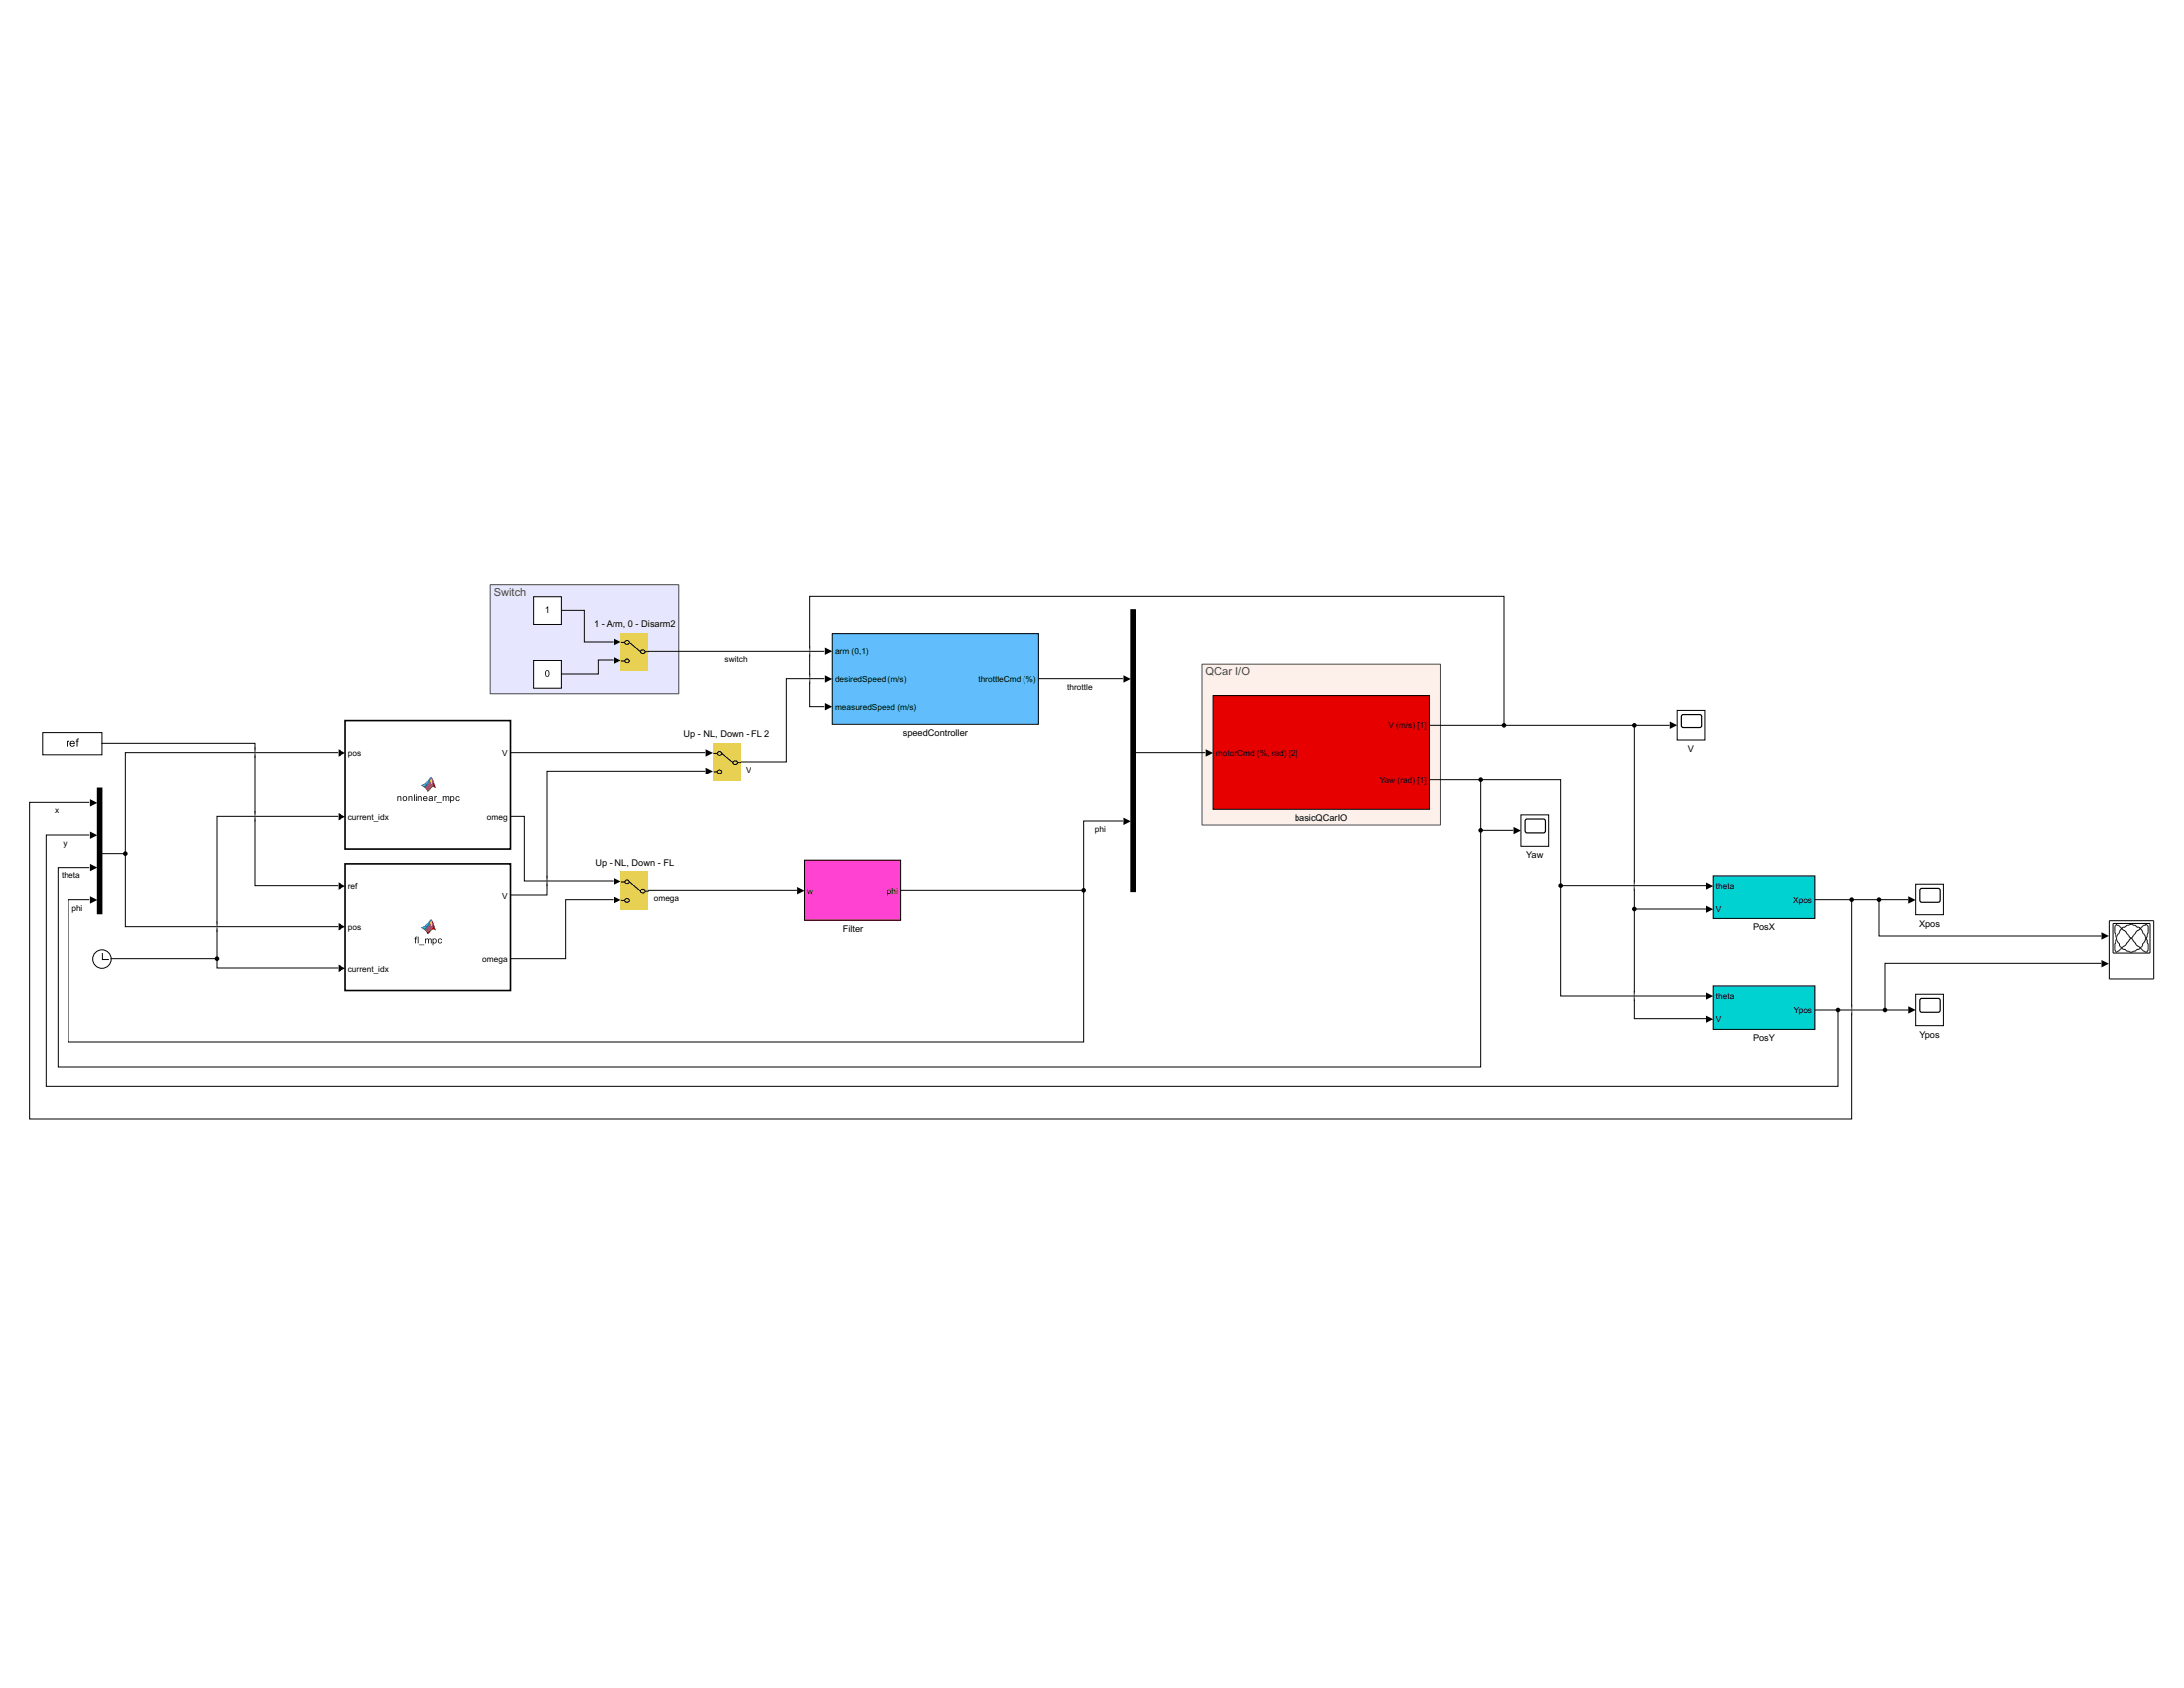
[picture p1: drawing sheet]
<svg xmlns="http://www.w3.org/2000/svg" width="279mm" height="216mm" viewBox="0 0 279 216" stroke-linecap="round" stroke-linejoin="round" font-family="sans-serif">
<path d="M62.8 74.8h24v13.9h-24z" fill-rule="evenodd" fill="#e6e6ff" stroke="#45454c" stroke-width=".13"/>
<path d="M153.8 85h30.5v20.5h-30.5z" fill-rule="evenodd" fill="#fdefe9" stroke="#4a4644" stroke-width=".13"/>
<g fill="#fff">
<path d="M24.8 72.8h24.5v8.8h-24.5z"/>
<path d="M9.5 75.7h8.5v8.8h-8.5z"/>
</g>
<path d="M155.2 89h27.6v14.5h-27.6z" fill="#e60000"/>
<path d="M155.2 89h27.6v14.5h-27.6z" fill="none" stroke="#000" stroke-width=".13"/>
<path d="M144.6 77.9h.6v36.1h-.6z" fill="#fff"/>
<path d="M144.6 77.9h.6v36.1h-.6z" fill-rule="evenodd" fill="#000"/>
<path d="M144.6 77.9h.6v36.1h-.6z" fill="none" stroke="#000" stroke-width=".13"/>
<path d="M214.5 90.9h3.6v3.7h-3.6z" fill="#fff"/>
<path d="M215.1 91.5l.2-.1h2.1l.2 .1v.1v1.4h-.2h-2.1h-.2v-.2z" fill="none" stroke="#000" stroke-width=".15"/>
<path d="M214.5 90.9h3.6v3.7h-3.6z" fill="none" stroke="#000" stroke-width=".13"/>
<path d="M106.5 81.1h26.4v11.5h-26.4z" fill="#61bdfc"/>
<path d="M106.5 81.1h26.4v11.5h-26.4z" fill="none" stroke="#000" stroke-width=".13"/>
<path d="M68.3 84.5h3.5v3.5h-3.5z" fill="#fff"/>
<path d="M69.9 85.8a.3 .3 0 0 1 .3 0 .3 .3 0 0 1 .1 .4 .28 .28 0 0 1-.2 .4 .28 .28 0 0 1-.3-.2l-.1-.4zM69.9 85.9v.4v.2a.35 .35 0 0 0 .3-.3 .35 .35 0 0 0-.3-.4z" fill="#000"/>
<path d="M68.3 84.5h3.5v3.5h-3.5z" fill="none" stroke="#000" stroke-width=".13"/>
<path d="M79.4 80.9h3.6v4.9h-3.6z" fill="#e8d152"/>
<g fill="none" stroke="#000" stroke-width=".13">
<path d="M79.5 82.2h.5M79.5 84.6h.5M80.6 82.2l1.4 1.2M82.6 83.4h.4"/>
<circle cx="80.3" cy="82.2" r=".27"/>
<circle cx="80.3" cy="84.6" r=".27"/>
<circle cx="82.3" cy="83.4" r=".27"/>
</g>
<path d="M68.3 76.3h3.5v3.5h-3.5z" fill="#fff"/>
<path d="M69.8 77.7l.3-.2v.9h-.1v-.7l-.2 .1z" fill="#000"/>
<path d="M68.3 76.3h3.5v3.5h-3.5z" fill="none" stroke="#000" stroke-width=".13"/>
<path d="M245.1 113.1h3.5v4h-3.5z" fill="#fff"/>
<path d="M245.7 113.7l.1-.1h2.1l.2 .1 .1 .2-.1 1.4-.2 .1h-2.1l-.1-.1-.1-.2z" fill="none" stroke="#000" stroke-width=".15"/>
<path d="M245.1 113.1h3.5v4h-3.5z" fill="none" stroke="#000" stroke-width=".13"/>
<path d="M245.1 127.2h3.5v3.9h-3.5z" fill="#fff"/>
<path d="M245.7 127.8l.1-.1h2.1l.2 .1 .1 .2-.1 1.4h-.2h-2.1h-.1l-.1-.2z" fill="none" stroke="#000" stroke-width=".15"/>
<path d="M245.1 127.2h3.5v3.9h-3.5z" fill="none" stroke="#000" stroke-width=".13"/>
<path d="M219.2 112h12.9v5.5h-12.9z" fill="#00d1d1"/>
<path d="M219.2 112h12.9v5.5h-12.9z" fill="none" stroke="#000" stroke-width=".13"/>
<path d="M219.2 126.1h12.9v5.5h-12.9z" fill="#00d1d1"/>
<path d="M219.2 126.1h12.9v5.5h-12.9z" fill="none" stroke="#000" stroke-width=".13"/>
<path d="M269.7 117.8h5.9v7.5h-5.9z" fill="#fff"/>
<path d="M269.8 117.8h5.8v7.4h-5.8zM270.3 118.2h4.8v3.7h-4.8zM270.5 118.5l.2-.2h.2v.1h.2l.9 .8 .5 .7 .2 .1 .6-.8 1-.8h.2v-.1h.1l.2 .2v.8l-.1 .5-.3 .7-.3 .3v.2l-.4 .5h-.3l-.2 .2h-.2l-.2 .1h-.3l-.1-.1h-.3l-.2-.2h-.2l-.5-.5v-.2l-.2-.3-.4-.7-.1-.5zM271.3 119l.4-.4h.2l.2-.2h.3l.1-.1h.3l.2 .1h.2l.2 .2h.3l.3 .4 .1 .3 .3 .3 .3 .7v.3l.1 .2v.8l-.1 .2-.4-.1-.6-.6-.3-.1-.7-1-.2 .2-.5 .7-.9 .8-.5 .1-.1-.2v-.8l.1-.2v-.3l.4-.7 .2-.3z" fill="none" stroke="#000" stroke-width=".13"/>
<path d="M194.6 104.2h3.5v4h-3.5z" fill="#fff"/>
<path d="M195.2 104.9l.1-.1h2.1l.2 .1 .1 .1-.1 1.5h-.2h-2.1h-.1l-.1-1.5z" fill="none" stroke="#000" stroke-width=".15"/>
<path d="M194.6 104.2h3.5v4h-3.5z" fill="none" stroke="#000" stroke-width=".13"/>
<path d="M44.2 92.2h21.1v16.4h-21.1z" fill="#fff"/>
<path d="M53.9 100.5l.5-.2 .7-.8a2.08 2.08 0 0 1 .6 1.3 .42 .42 0 0 0-.7 .2l-.3 .3a1.36 1.36 0 0 0-.8-.8z" fill="#000"/>
<path d="M55.1 99.7a.6 .6 0 0 1 .1 .6 .6 .6 0 0 1-.1-.6z" fill="#f5ae81"/>
<g fill="#000">
<path d="M55.1 99.5h.1l.1 .2 .4 1.1-.3-.1-.2 .1-.5 .5-.2-.3-.2-.2h.1l.3 .4 .3-.2a.45 .45 0 0 1 .6-.3z"/>
<path d="M53.8 100.5l.5 .3a2.62 2.62 0 0 0 .8-1.3h.1l-.1-.1a3.1 3.1 0 0 1-1.3 1.1zM54 100.5l.4-.2 .1 .2-.2 .2zM54.6 100.1l.3-.3-.3 .6-.2-.1z"/>
<path d="M50.9 101.9v.1a.22 .22 0 0 1 .3-.1 .22 .22 0 0 1 .2 .2v.4h-.2v-.4a.14 .14 0 0 0-.1-.2 .14 .14 0 0 0-.1 .2v.4h-.1zM51.5 102.2a.3 .3 0 0 1 .6 0 .3 .3 0 0 1-.6 0zM51.6 102.2a.21 .21 0 0 0 .4 0 .21 .21 0 0 0-.4 0zM52.3 101.9l.1 .1a.22 .22 0 0 1 .2-.1 .22 .22 0 0 1 .2 .2v.4h-.1v-.4a.14 .14 0 0 0-.2-.2 .14 .14 0 0 0-.1 .2v.4h-.1zM53 101.6h.1v.9h-.1zM53.2 101.6h.1v.2h-.1zM53.2 101.9h.1v.6h-.1zM53.4 101.9l.1 .1a.22 .22 0 0 1 .3-.1 .22 .22 0 0 1 .1 .2v.4h-.1v-.4a.14 .14 0 0 0-.1-.2 .14 .14 0 0 0-.1 .2l-.1 .4h-.1zM54.2 102a.28 .28 0 0 1 .3-.1 .28 .28 0 0 1 .2 .3h-.5a.18 .18 0 0 0 .1 .2 .18 .18 0 0 0 .3-.1h.1a.31 .31 0 0 1-.5 .1 .31 .31 0 0 1 0-.4zM54.3 102l-.1 .1h.4l-.1-.1zM54.9 101.9h.2h.2l.1 .6-.2-.1a.21 .21 0 0 1-.3 .1 .21 .21 0 0 1 0-.3l.3-.1a.15 .15 0 0 0-.1-.2 .15 .15 0 0 0-.2 .2h-.1zM55 102.3a.11 .11 0 0 0 0 .1 .11 .11 0 0 0 .1 0l.1-.2zM55.6 101.9v.1l.2-.1v.1a.14 .14 0 0 0-.1 0 .14 .14 0 0 0 0 .2v.3h-.1zM55.8 102.6h.7v.1h-.7zM56.6 101.9l.1 .1a.21 .21 0 0 1 .4 0l.1-.1h.2v.6h-.1v-.4a.13 .13 0 0 0-.1-.2 .13 .13 0 0 0-.1 .2v.4h-.1v-.4a.14 .14 0 0 0-.2-.1 .14 .14 0 0 0-.1 .2v.3h-.1zM57.6 101.9v.1a.28 .28 0 0 1 .5 .2 .28 .28 0 0 1-.4 .2v.3h-.1zM57.7 102v.3v.1a.21 .21 0 0 0 .3-.2 .21 .21 0 0 0-.3-.2zM58.3 101.9h.3l.1 .2-.1-.1a.2 .2 0 0 0-.3 .2 .2 .2 0 0 0 .3 .1h.2a.3 .3 0 0 1-.5 .1 .3 .3 0 0 1 0-.5z"/>
</g>
<path d="M44.2 92.2h21.1v16.4h-21.1z" fill="none" stroke="#000" stroke-width=".21"/>
<path d="M12.5 100.8h.6v16.1h-.6z" fill="#fff"/>
<path d="M12.5 100.8h.6v16.1h-.6z" fill-rule="evenodd" fill="#000"/>
<path d="M12.5 100.8h.6v16.1h-.6z" fill="none" stroke="#000" stroke-width=".13"/>
<circle cx="13.1" cy="122.7" r="1.17" fill="#fff"/>
<g fill="none" stroke="#000" stroke-width=".13">
<path d="M13.1 121.9v.9h.9"/>
<circle cx="13.1" cy="122.7" r="1.17"/>
</g>
<path d="M44.2 110.5h21.1v16.2h-21.1z" fill="#fff"/>
<path d="M53.9 118.7l.5-.2 .7-.8a2.08 2.08 0 0 1 .6 1.3 .42 .42 0 0 0-.7 .2l-.3 .3a1.36 1.36 0 0 0-.8-.8z" fill="#000"/>
<path d="M55.1 117.9a.6 .6 0 0 1 .1 .6 .6 .6 0 0 1-.1-.6z" fill="#f5ae81"/>
<g fill="#000">
<path d="M55.1 117.7h.1l.1 .2 .4 1.1-.3-.1-.2 .1-.5 .5-.2-.3-.2-.2h.1l.3 .4 .3-.2a.45 .45 0 0 1 .6-.3z"/>
<path d="M53.8 118.7l.5 .3a2.62 2.62 0 0 0 .8-1.3h.1l-.1-.1a3.1 3.1 0 0 1-1.3 1.1zM54 118.7l.4-.2 .1 .2-.2 .2zM54.6 118.3l.3-.3-.3 .6-.2-.1z"/>
<path d="M53.1 119.9h.3l-.2 .1 .1 .2h-.1v.5h-.1v-.5h-.1zM53.4 119.9h.1v.8h-.1zM53.6 120.9h.7h-.7zM54.4 120.1l.1 .1a.21 .21 0 0 1 .3 0l.2-.1h.2v.6h-.1v-.4a.13 .13 0 0 0-.1-.1 .13 .13 0 0 0-.1 .1l-.1 .4h-.1v-.4a.14 .14 0 0 0-.1-.1 .14 .14 0 0 0-.1 .2v.3h-.1zM55.3 120.1l.1 .1a.28 .28 0 0 1 .4 .2 .28 .28 0 0 1-.4 .2v.3h-.1zM55.5 120.2l-.1 .3 .1 .1a.21 .21 0 0 0 .2-.2 .21 .21 0 0 0-.2-.2zM56.1 120.2l.3-.1 .1 .2-.1-.1a.2 .2 0 0 0-.3 .2 .2 .2 0 0 0 .3 .1h.1a.3 .3 0 0 1-.4 .1 .3 .3 0 0 1 0-.4z"/>
</g>
<path d="M44.2 110.5h21.1v16.2h-21.1z" fill="none" stroke="#000" stroke-width=".21"/>
<path d="M91.2 95h3.5v4.9h-3.5z" fill="#e8d152"/>
<g fill="none" stroke="#000" stroke-width=".13">
<path d="M91.2 96.3h.5M91.2 98.7h.5M92.3 96.3l1.4 1.2M94.3 97.5h.5"/>
<circle cx="92" cy="96.3" r=".27"/>
<circle cx="92" cy="98.7" r=".27"/>
<circle cx="94" cy="97.5" r=".27"/>
</g>
<path d="M79.4 111.4h3.6v4.9h-3.6z" fill="#e8d152"/>
<g fill="none" stroke="#000" stroke-width=".13">
<path d="M79.5 112.8h.5M79.5 115.1h.5M80.6 112.8l1.4 1.1M82.6 113.9h.4"/>
<circle cx="80.3" cy="115.1" r=".27"/>
<circle cx="80.3" cy="112.8" r=".27"/>
<circle cx="82.3" cy="113.9" r=".27"/>
</g>
<path d="M102.9 110h12.4v7.8h-12.4z" fill="#ff42d1"/>
<path d="M102.9 110h12.4v7.8h-12.4z" fill="none" stroke="#000" stroke-width=".13"/>
<path d="M5.4 93.7h7.7v2.8h-7.7z" fill="#fff"/>
<g fill="#000">
<path d="M43.3 95.8l.9 .5-.9 .4zM78.5 81.7l.9 .5-.9 .4zM78.5 84l.9 .5-.9 .5zM90.2 95.8l1 .5-1 .4zM90.2 98.1l1 .5-1 .5zM105.5 89.9l1 .5-1 .5zM105.5 82.9l1 .4-1 .5zM105.5 86.4l1 .5-1 .4zM143.7 86.4l.9 .5-.9 .4zM154.3 95.8l.9 .5-.9 .4zM213.6 92.3l.9 .4-.9 .5zM11.5 102.3l1 .4-1 .5z"/>
<path d="M11.5 106.4l1 .4-1 .5zM11.5 110.5l1 .4-1 .5zM11.5 114.6l1 .5-1 .4zM43.3 118.1l.9 .5-.9 .5zM43.3 104l.9 .5-.9 .5zM43.3 112.8l.9 .5-.9 .5zM78.5 112.2l.9 .5-.9 .5zM78.5 114.6l.9 .5-.9 .4zM102 113.4l.9 .5-.9 .5zM143.7 104.6l.9 .5-.9 .4zM193.6 105.8l1 .4-1 .5zM218.3 115.8l.9 .4-.9 .5z"/>
<path d="M218.3 112.8l.9 .5-.9 .5zM244.1 114.6l1 .5-1 .4zM268.8 119.3l.9 .5-.9 .4zM43.3 123.4l.9 .5-.9 .4zM218.3 129.9l.9 .4-.9 .5zM218.3 126.9l.9 .5-.9 .5zM244.1 128.7l1 .5-1 .4zM268.8 122.8l.9 .5-.9 .4z"/>
<path d="M8.5 94.7h.1v.1l.3-.1v.2a.16 .16 0 0 0-.2 0 .16 .16 0 0 0-.1 .2v.4h-.1zM9 94.8a.34 .34 0 0 1 .5-.1 .34 .34 0 0 1 .1 .4h-.5a.21 .21 0 0 0 .1 .3 .21 .21 0 0 0 .3-.2h.1a.37 .37 0 0 1-.5 .2 .37 .37 0 0 1-.1-.6zM9.2 94.9l-.1 .1h.4l-.1-.2zM9.9 94.5l.3-.1-.1 .1-.1 .1v.1h.1v.1h-.1v.7h-.2v-.7h-.1z"/>
</g>
<g fill="none" stroke="#000" stroke-width=".13">
<path d="M71.8 78h2.9v4.2h3.7M5.4 93.7h7.7v2.8h-7.7zM13 95h19.6v1.2M32.6 95.6v.1M32.6 96.3v8.1M43.2 96.2h-27.2v13M65.3 96.2h24.9M78.4 84.5h-1.9v1.7h-4.7M82.9 83.4h22.5M90.2 98.6h-20.2v14M103.6 83.3v-7.1h88.8v16.6M103.6 86.9v3.5h1.8"/>
<path d="M103.6 82.7v.1M103.6 83.4v3.4M103.6 87.4v.1M105.4 86.8h-4.8v10.6h-5.9M132.9 86.8h10.7M145.2 96.2h9M182.8 92.8h30.8M182.8 99.8h6.6M189.4 99.8h10.2v13.4M189.4 99.8v6.4M209.1 92.8v20.4M11.5 102.7h-7.7v40.4h233.1v-13.9"/>
<path d="M11.5 106.8h-5.6v32.2h229.2v-9.8M13 109.2h3M16 109.2v9.4h27.2M27.8 117.9v.1M27.8 118.6v4M32.6 104.5v8.7h10.6M32.6 105v.1M43.2 104.4h-15.4v14.1M65.3 104.4h1.8v8.2h11.3M70 112.7v1.7h-4.7M70 112v.1M70 113.2v.1"/>
<path d="M78.4 115h-6.1v7.6h-7M82.9 113.8h19.1M115.2 113.8h23.4M138.6 113.8v19.4h-129.8v-18.2h2.7M143.6 105h-5v8.8M189.4 106.2v30.3h-182v-25.5h4.1M189.4 106.2h4.2M199.6 113.2v14.2h18.6M199.6 113.2h18.6M209.1 113.3v14M209.1 116.2h9.1M232.1 115h12"/>
<path d="M236.9 115v14.1M240.4 115v4.8h28.4M14.2 122.6h13.6M27.8 122.6v1.2h15.4M209.1 127.4v2.9h9.1M209.1 127.9v.1M232.1 129.2h12M236.9 129.7v.1M268.8 123.2h-27.6v6"/>
</g>
<g fill="none" stroke="#2e2e2e" stroke-width=".13">
<path d="M32.6 95.7v.1M32.6 96.6v.2M103.6 82.8v.1M103.6 83.8v.1M103.6 86.3v.1M103.6 87.2v.2M27.8 118v.2M27.8 119v.1M32.6 103.9v.1M32.6 104.8v.2M70 112.1v.1M70 113.1v.1"/>
<path d="M209.1 112.7v.1M209.1 113.7v.1M209.1 126.9v.1M209.1 127.8v.1M236.9 128.6v.1M236.9 129.6v.1"/>
</g>
<g fill="none" stroke="#5d5d5d" stroke-width=".13">
<path d="M32.6 95.8v.1M32.6 96.5v.1M103.6 82.9v.2M103.6 83.6v.2M103.6 86.4v.1M103.6 87.1v.1M27.8 118.2v.1M27.8 118.9v.1M32.6 104v.1M32.6 104.7v.1M70 112.2v.2M70 112.9v.2"/>
<path d="M209.1 112.8v.1M209.1 113.5v.2M209.1 127v.1M209.1 127.7v.1M236.9 128.7v.2M236.9 129.5v.1"/>
</g>
<g fill="none" stroke="#8b8b8b" stroke-width=".13">
<path d="M32.6 95.9v.1M32.6 96.4v.1M103.6 83.1v.1M103.6 83.5v.1M103.6 86.5v.1M103.6 87v.1M27.8 118.3v.1M27.8 118.8v.1M32.6 104.1v.2M32.6 104.6v.1M70 112.4v.1M70 112.8v.1"/>
<path d="M209.1 112.9v.2M209.1 113.4v.1M209.1 127.1v.1M209.1 127.6v.1M236.9 128.9v.1M236.9 129.3v.2"/>
</g>
<g fill="none" stroke="#b9b9b9" stroke-width=".13">
<path d="M32.6 96v.2M32.6 96.3v.1M103.6 83.2v.1M103.6 83.4v.1M103.6 86.6v.2M103.6 86.9v.1M27.8 118.4v.1M27.8 118.6v.2M32.6 104.3v.1M32.6 104.5v.1M70 112.5v.1M70 112.7v.1"/>
<path d="M209.1 113.1v.1M209.1 113.3v.1M209.1 127.2v.1M209.1 127.4v.2M236.9 129v.1M236.9 129.2v.1"/>
</g>
<g fill="#000">
<circle cx="189.4" cy="99.8" r=".29"/>
<circle cx="192.4" cy="92.8" r=".29"/>
<circle cx="209.1" cy="92.8" r=".29"/>
<circle cx="16" cy="109.2" r=".29"/>
<circle cx="138.6" cy="113.8" r=".29"/>
<circle cx="189.4" cy="106.2" r=".29"/>
<circle cx="199.6" cy="113.2" r=".29"/>
<circle cx="209.1" cy="116.2" r=".29"/>
<circle cx="236.9" cy="115" r=".29"/>
<circle cx="240.4" cy="115" r=".29"/>
<circle cx="27.8" cy="122.6" r=".29"/>
<circle cx="235.1" cy="129.2" r=".29"/>
<circle cx="241.2" cy="129.2" r=".29"/>
</g>
<text font-size="1.4" fill="#45454c" x="63.2" y="76.2">Switch</text>
<text font-size="1.4" fill="#4a4644" x="154.3" y="86.4">QCar I/O</text>
<g font-size="1.2">
<text x="76" y="80.2">1 - Arm, 0 - Disarm2</text>
<text x="87.4" y="94.3">Up - NL, Down - FL 2</text>
<text x="115.5" y="94.1">speedController</text>
<text x="215.9" y="96.1">V</text>
<text x="165.6" y="105.1">basicQCarIO</text>
<text x="76.2" y="110.7">Up - NL, Down - FL</text>
<text x="195.2" y="109.8">Yaw</text>
<text x="107.8" y="119.3">Filter</text>
<text x="224.3" y="119.1">PosX</text>
<text x="245.5" y="118.6">Xpos</text>
<text x="224.3" y="133.1">PosY</text>
<text x="245.5" y="132.7">Ypos</text>
</g>
<g font-size="1.1">
<text x="106.8" y="83.8">arm (0,1)</text>
<text x="92.7" y="84.7">switch</text>
<text x="106.8" y="87.3">desiredSpeed (m/s)</text>
<text x="125.1" y="87.3">throttleCmd (%)</text>
<text x="136.6" y="88.2">throttle</text>
<text x="106.8" y="90.8">measuredSpeed (m/s)</text>
<text x="177.6" y="93.1">V (m/s) [1]</text>
<text x="44.6" y="96.7">pos</text>
<text x="64.3" y="96.7">V</text>
<text x="95.4" y="98.8">V</text>
<text x="155.6" y="96.7">motorCmd (%, rad) [2]</text>
<text x="176.5" y="100.2">Yaw (rad) [1]</text>
<text x="7" y="104.1">x</text>
<text x="44.6" y="104.9">current_idx</text>
<text x="62.3" y="104.9">omeg</text>
<text x="140.1" y="106.4">phi</text>
<text x="7.9" y="112.3">theta</text>
<text x="8" y="108.2">y</text>
<text x="44.6" y="113.7">ref</text>
<text x="219.6" y="113.7">theta</text>
<text x="9.2" y="116.4">phi</text>
<text x="44.6" y="119">pos</text>
<text x="64.3" y="114.9">V</text>
<text x="83.7" y="115.2">omega</text>
<text x="103.3" y="114.3">w</text>
<text x="113.5" y="114.3">phi</text>
<text x="219.6" y="116.6">V</text>
<text x="229.4" y="115.5">Xpos</text>
<text x="44.6" y="124.3">current_idx</text>
<text x="61.8" y="123.1">omega</text>
<text x="219.6" y="127.8">theta</text>
<text x="219.6" y="130.7">V</text>
<text x="229.5" y="129.6">Ypos</text>
</g>
</svg>
